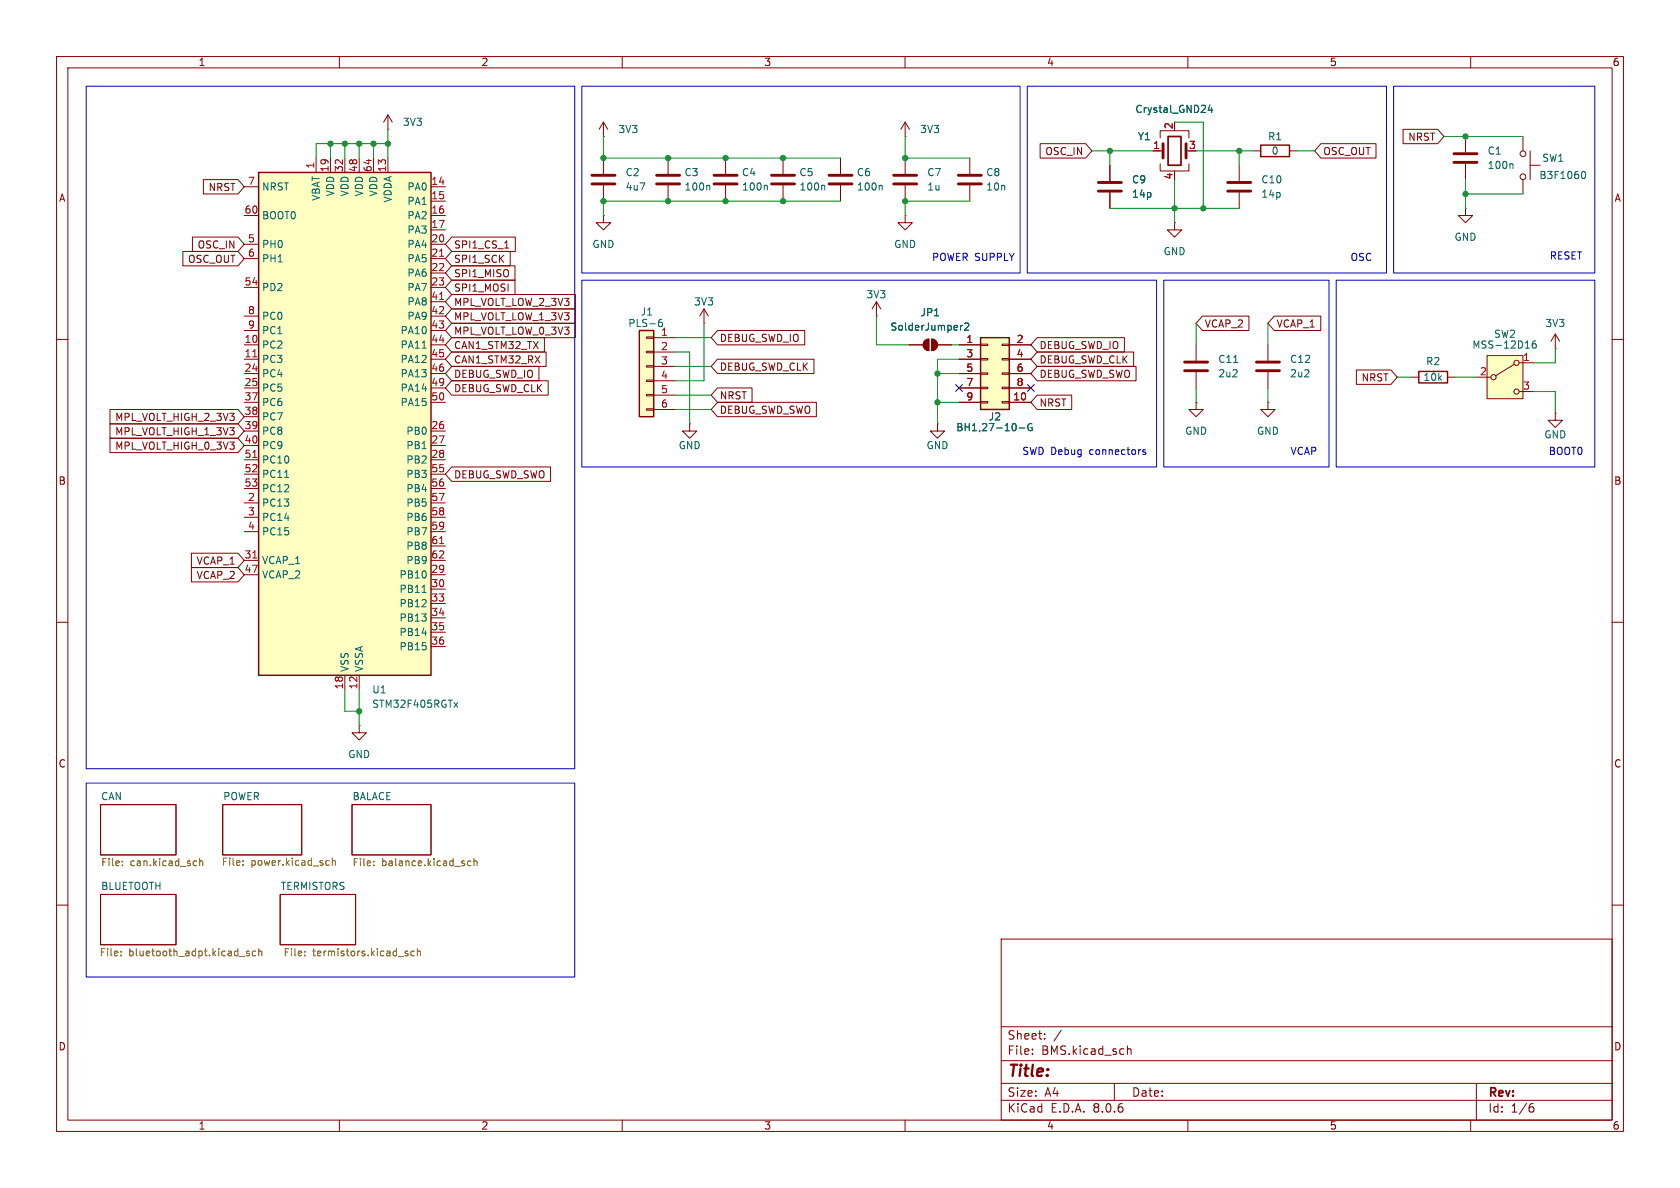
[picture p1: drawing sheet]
<svg xmlns="http://www.w3.org/2000/svg" width="297mm" height="210mm" viewBox="0 0 297 210" stroke-linecap="round" stroke-linejoin="round" font-family="sans-serif">
<g fill="none" stroke="#840000" stroke-width=".18">
<path d="M10 10h277v190h-277zM12 12h273v186h-273zM60 10v2M110 10v2M160 10v2M210 10v2M260 10v2M160 38.1v1.3h1.3l-1.3 1.2-1.3-1.2h1.3M160 38.1h.1M160 27.9v2.8M160 32.8v2.8M221.6 26.7h1.3"/>
<path d="M228 26.7h1.2M10 60h2M124.5 57.2h.1M124.5 54.6l.7 1.3M124.5 54.6v2.6M124.5 54.6l-.8 1.3M154.9 55.9h.1M154.9 53.3l-.7 1.3M154.9 53.3v2.6M154.9 53.3l.8 1.3M285 60h2M121.9 74.9v1.3h-1.3l1.3 1.3 1.3-1.3h-1.3"/>
<path d="M121.9 74.9h.1M249.6 66.7h1.2M255.9 66.7h1.3M10 110h2M285 110h2M63.5 128.3v1.2h1.3l-1.3 1.3-1.3-1.3h1.3M63.5 128.3h.1M10 160h2M17.8 158.1h13.3v8.9h-13.3zM17.8 142.2h13.3v8.9h-13.3zM39.4 142.2h13.9v8.9h-13.9zM49.5 158.1h13.4v8.9h-13.4z"/>
<path d="M62.2 142.2h14v8.9h-14zM285 160h2M177 166h108v32h-108zM60 198v2M110 198v2M160 198v2M177 194.5h108M177 191.5h108M177 187.5h108M177 181.5h108M182.5 186.3v.1M182.5 185.5v.1"/>
<path d="M184.7 183.6v.1M184.7 182.8v.1M187.6 182.1l-1.3 2M197 191.5v3M199.3 184.9v1.5M199.3 185.5l.2-.1 .4 .1 .1 .9M210 198v2M260 198v2M261 191.5v6.5M270.6 195.7h.3l.3 .3-.1 .5-.5 .1M271 195.1l-.4 .1"/>
</g>
<g fill="none" stroke="#725600" stroke-width=".18">
<path d="M21.6 152.9v.1M21.6 152.3v.1M34.6 152.2l.2 .1M34.8 153h-.2M35.3 152.3l.2-.1 .3 .1v.7M35.3 151.8v1.2M43 152.8v.2M43 152.2v.1M57.8 152.1l.4 .1M58.2 152.9l-.4 .1M58.7 152.2l.2-.1 .3 .1 .1 .8M58.7 151.7v1.3"/>
<path d="M66.1 152.9v.1M66.1 152.3v.1M83.3 152.3l-.4-.1-.2 .2 .1 .6h.5M83.8 152.3l.2-.1 .3 .1v.7M83.8 151.8v1.2M21.4 168.8v.2M21.4 168.2v.1M42.4 169.1h.9M44.1 168.2l-.3-.1-.2 .2v.2l.5 .1v.3h-.5M45.2 168.2l-.4-.1-.2 .3 .1 .5h.5M45.7 168.2l.2-.1 .3 .1 .1 .8M45.7 167.7v1.3"/>
<path d="M53.9 168.8v.2M53.9 168.2v.1M71.8 168.5l.3 .1 .1 .2-.2 .2h-.3M71.8 168.1l.3 .1M73.2 168.2l-.3-.1-.3 .3 .2 .5h.4M73.8 168.2l.2-.1 .3 .1v.8M73.8 167.7v1.3"/>
</g>
<path d="M158 32.5h4.1M158 31h4.1" fill="none" stroke="#840000" stroke-width=".51"/>
<path d="M222.9 25.7h5.1v2h-5.1zM250.8 65.7h5.1v2h-5.1z" fill="none" stroke="#840000" stroke-width=".25"/>
<path d="M262.9 62.9h6.3v7.6h-6.3z" fill="#ffffc2"/>
<g fill="none" stroke="#840000" stroke-width=".18">
<path d="M164.7 59.9a1.02 1.02 0 0 1 1 1.1 1.02 1.02 0 0 1-1 1zM275 59.1l-.8 1.2M275 59.1v2.5M275 59.1l.7 1.2M160.7 61h2.5M163.5 60.2l.7-.3v2.1a1.02 1.02 0 0 1-.9-.7 1.02 1.02 0 0 1 .2-1.1zM165.7 74.9v1.3h1.3l-1.3 1.3-1.2-1.3h1.2M165.7 74.9h.1M165.7 61h2.6M261 66.7h2.5M262.9 62.9h6.3v7.6h-6.3zM267.7 64.4l-3.3 2"/>
<path d="M268.6 64.1h2.5M268.6 69.2h2.5M275 61.6h.1"/>
<circle cx="264" cy="66.7" r=".46"/>
<circle cx="268.1" cy="69.2" r=".46"/>
<circle cx="268.1" cy="64.1" r=".46"/>
</g>
<path d="M170.2 57.5l-.4 .3M170.5 57.2l.5-.1 .3 .4-.8 .9h.8M269.7 61.5h.7M271.5 60.3h-.4a.86 .86 0 0 0 0 1.2l.4-.1 .1-.4-.2-.2h-.4l-.1 .2" fill="none" stroke="#006464" stroke-width=".18"/>
<g fill="#840000" stroke="#840000" stroke-width=".18">
<path d="M163.5 60.2l.7-.3v2.1a1.02 1.02 0 0 1-.9-.7 1.02 1.02 0 0 1 .2-1.1z"/>
<path d="M164.7 59.9a1.02 1.02 0 0 1 1 1.1 1.02 1.02 0 0 1-1 1z"/>
</g>
<path d="M173.4 59.7h5v12.7h-5z" fill="#ffffc2"/>
<g fill="none" stroke="#840000" stroke-width=".18">
<path d="M169.5 61h3.9M169.5 71.1h3.9M169.5 63.5h3.9M169.5 66h3.9M169.5 68.6h3.9M173.4 71h1.2v.2h-1.2zM173.4 68.5h1.2v.2h-1.2zM173.4 65.9h1.2v.3h-1.2zM173.4 63.4h1.2v.2h-1.2zM173.4 60.8h1.2v.3h-1.2zM177.2 71h1.2v.2h-1.2zM177.2 68.5h1.2v.2h-1.2z"/>
<path d="M177.2 65.9h1.2v.3h-1.2zM177.2 63.4h1.2v.2h-1.2zM177.2 60.8h1.2v.3h-1.2zM178.4 61h3.8M178.4 71.1h3.8M178.4 63.5h3.8M178.4 66h3.8M178.4 68.6h3.8M275 73v1.3h1.2l-1.2 1.3-1.3-1.3h1.3M275 73h.1"/>
</g>
<path d="M173.4 59.7h5v12.7h-5z" fill="none" stroke="#840000" stroke-width=".25"/>
<path d="M180.2 75.7h1M182.4 74.9a.59 .59 0 0 0-.7 .6 .59 .59 0 0 0 .7 .6l.1-.5h-.3" fill="none" stroke="#006464" stroke-width=".18"/>
<path d="M113 58.4h2.6v15.3h-2.6z" fill="#ffffc2"/>
<g fill="none" stroke="#840000" stroke-width=".18">
<path d="M171.4 27.9v2.8M171.4 32.8v2.8M259.1 36.8v1.3h1.2l-1.2 1.3-1.3-1.3h1.3M259.1 36.8h.1M259.1 24.1v2.8M259.1 29v2.8M269.2 24.1v2.6M269.2 31.8v2.5M270.5 29.2h1.8M270.5 26.7v5.1M114.3 59.6h1.3v.2h-1.3zM115.6 59.7h3.8"/>
<path d="M114.3 72.3h1.3v.2h-1.3zM114.3 69.7h1.3v.3h-1.3zM114.3 67.2h1.3v.2h-1.3zM114.3 64.6h1.3v.3h-1.3zM114.3 62.1h1.3v.3h-1.3zM115.6 62.2h3.8M115.6 64.8h3.8M115.6 67.3h3.8M115.6 69.9h3.8M115.6 72.4h3.8M224.2 71.1v1.3h1.2l-1.2 1.3-1.3-1.3h1.3M224.2 71.1h.1"/>
<path d="M224.2 61v2.8M224.2 65.8v2.8"/>
<circle cx="269.2" cy="27.2" r=".51"/>
<circle cx="269.2" cy="31.2" r=".51"/>
</g>
<path d="M113 58.4h2.6v15.3h-2.6z" fill="none" stroke="#840000" stroke-width=".25"/>
<path d="M267.3 28.9l.2 .2v.7M279.8 30.4l.1-.1a.68 .68 0 0 1 .4 .6 .68 .68 0 0 1-.4 .7l-.1-.1M116.4 57.5l.1 .1M116.4 57.2l.2-.3 .4 .1 .1 .2v.4M117 56.5h-.4l-.2 .5" fill="none" stroke="#006464" stroke-width=".18"/>
<path d="M169.4 32.5h4.1M169.4 31h4.1M257 27.2h4.1M257 28.7h4.1M222.1 65.5h4.1M222.1 64h4.1" fill="none" stroke="#840000" stroke-width=".51"/>
<path d="M45.7 30.5h30.5v88.9h-30.5z" fill="#ffffc2"/>
<path d="M45.7 30.5h30.5v88.9h-30.5z" fill="none" stroke="#840000" stroke-width=".25"/>
<g fill="none" stroke="#840000" stroke-width=".18">
<path d="M36 31.7h6.1l1.1 1.3-1.1 1.3h-6.1zM43.2 33h2.5M43.2 38.1h2.5M55.9 27.9v2.6M58.4 27.9v2.6M61 27.9v2.6M63.5 27.9v2.6M66 27.9v2.6M68.6 22.9h.1M68.6 20.3v2.6M68.6 27.9v2.6M68.6 20.3l-.8 1.3"/>
<path d="M68.6 20.3l.7 1.3M76.2 33h2.5M76.2 35.6h2.5M76.2 38.1h2.5M106.7 24.1h.1M106.7 38.1v1.3h1.2l-1.2 1.2-1.3-1.2h1.3M106.7 38.1h.1M106.7 21.6l-.8 1.3M106.7 21.6v2.5M106.7 27.9v2.8M106.7 32.8v2.8M106.7 21.6l.7 1.3"/>
<path d="M118.1 27.9v2.8M118.1 32.8v2.8M128.3 27.9v2.8M128.3 32.8v2.8M138.4 27.9v2.8M138.4 32.8v2.8M148.6 27.9v2.8M148.6 32.8v2.8M160 24.1h.1M160 21.6l-.7 1.3M160 21.6v2.5M160 21.6l.8 1.3"/>
<path d="M183.9 25.4h8l1.1 1.3-1.1 1.2h-8zM196.2 29.2v2.8M196.2 34v2.8M203.8 26.7h1.8M205.1 29v1.2h5.1v-1.2M205.1 24.4v-1.3h5.1v1.3M207.6 39.4v1.2h1.3l-1.3 1.3-1.2-1.3h1.2M207.6 39.4h.1M207.6 30.2v.3M219.1 29.2v2.8M219.1 34v2.8M233.5 25.4h9.8v2.5h-9.8l-1.1-1.2z"/>
<path d="M248 22.9h6.2l1.1 1.2-1.1 1.3h-6.2zM32.3 44.4h9.8l1.1 1.3-1.1 1.3h-9.8zM34 41.9h8.1l1.1 1.3-1.1 1.3h-8.1zM43.2 43.2h2.5M43.2 45.7h2.5M43.2 50.8h2.5M43.2 55.9h2.5M43.2 58.4h2.5M76.2 40.6h2.5M76.2 43.2h2.5M76.2 45.7h2.5M76.2 48.3h2.5"/>
<path d="M76.2 50.8h2.5M76.2 53.3h2.5M76.2 55.9h2.5M76.2 58.4h2.5M79.9 41.9h11.2v2.6h-11.2l-1.2-1.3zM79.9 54.6h21.8v2.6h-21.8l-1.2-1.3zM79.9 59.7h16.3v2.5h-16.3l-1.2-1.2zM79.9 52.1h21.8v2.5h-21.8l-1.2-1.3zM79.9 57.1h21.8v2.6h-21.8l-1.2-1.3zM79.9 47h11.1v2.5h-11.1l-1.2-1.2zM79.9 44.4h10.3v2.6h-10.3l-1.2-1.3zM79.9 49.5h11.1v2.6h-11.1l-1.2-1.3z"/>
<path d="M89.2 43.9h.7M126.8 58.4h15.5v2.6h-15.5l-1.1-1.3zM183.4 59.7h15.4v2.5h-15.4l-1.2-1.2zM212.6 55.9h8.2v2.5h-8.2l-1.1-1.2zM225.3 55.9h8.2v2.5h-8.2l-1.1-1.2zM19.4 77.5h22.7l1.1 1.2-1.1 1.3h-22.7zM19.4 72.4h22.7l1.1 1.3-1.1 1.2h-22.7zM19.4 74.9h22.7l1.1 1.3-1.1 1.3h-22.7zM43.2 61h2.5M43.2 63.5h2.5M43.2 66h2.5M43.2 68.6h2.5"/>
<path d="M43.2 76.2h2.5M43.2 78.7h2.5M43.2 71.1h2.5M43.2 73.7h2.5M76.2 61h2.5M76.2 63.5h2.5M76.2 66h2.5M76.2 68.6h2.5M76.2 76.2h2.5M76.2 78.7h2.5M76.2 71.1h2.5M79.9 64.8h15.4v2.5h-15.4l-1.2-1.3z"/>
<path d="M79.9 62.2h16.6v2.6h-16.6l-1.2-1.3zM79.9 67.3h17v2.6h-17l-1.2-1.3zM126.8 71.1h17.5v2.6h-17.5l-1.1-1.3zM126.8 63.5h17.1v2.5h-17.1l-1.1-1.2zM126.8 68.6h6.2v2.5h-6.2l-1.1-1.2zM160.7 61h2.5M165.7 61h2.6M169.5 61h3.9M169.5 63.5h3.9M169.5 66h3.9M169.5 68.6h3.9M169.5 71.1h3.9"/>
<path d="M178.4 61h3.8M178.4 63.5h3.8M178.4 66h3.8M178.4 68.6h3.8M178.4 71.1h3.8M183.4 69.8h6.1v2.6h-6.1l-1.2-1.3zM183.4 62.2h17v2.6h-17l-1.2-1.3zM183.4 64.8h17.4v2.5h-17.4l-1.2-1.3zM211.5 71.1v1.3h1.2l-1.2 1.3-1.3-1.3h1.3M211.5 71.1h.1M211.5 61v2.8M211.5 65.8v2.8"/>
<path d="M239.8 65.4h6.1l1.1 1.3-1.1 1.2h-6.1zM33.8 97.8h8.3l1.1 1.3-1.1 1.2h-8.3zM43.2 88.9h2.5M43.2 81.3h2.5M43.2 91.4h2.5M43.2 99.1h2.5M43.2 94h2.5M43.2 83.8h2.5M43.2 86.4h2.5M76.2 88.9h2.5M76.2 81.3h2.5M76.2 91.4h2.5"/>
<path d="M76.2 99.1h2.5M76.2 94h2.5M76.2 83.8h2.5M76.2 86.4h2.5M76.2 96.5h2.5M79.9 82.5h17.4v2.6h-17.4l-1.2-1.3zM33.8 100.3h8.3l1.1 1.3-1.1 1.3h-8.3zM43.2 101.6h2.5M61 119.4v2.5M63.5 119.4v2.5M76.2 101.6h2.5M76.2 104.1h2.5"/>
<path d="M76.2 106.7h2.5M76.2 109.2h2.5M76.2 111.8h2.5M76.2 114.3h2.5"/>
</g>
<path d="M77.7 45.3h.7M77.7 52.9h.7M44.7 63.1h.7M44.7 98.6h.7M44.7 80.9h.7M77.7 96.1h.7" fill="none" stroke="#a90000" stroke-width=".18"/>
<g fill="none" stroke="#006464" stroke-width=".18">
<path d="M213.9 18.6l-.3 .9h.8M214.2 19v.9M125.3 32.8l.2 .1v.7M135.5 32.8l.2 .1v.7M145.6 32.8l.2 .1v.7M155.8 32.8l.2 .1v.7M170.2 57.5l-.4 .3M170.5 57.2l.5-.1 .3 .4-.8 .9h.8M74.6 61.5h.7M180.2 75.7h1M182.4 74.9a.59 .59 0 0 0-.7 .6 .59 .59 0 0 0 .7 .6l.1-.5h-.3M218.1 64.1h.7"/>
<path d="M50.3 84.4h.7M74.6 104.7h.7M80.3 124.2l.6 .8M80.9 124.2l-.6 .8"/>
</g>
<g fill="none" stroke="#840000" stroke-width=".51">
<path d="M104.6 32.5h4.1M104.6 31h4.1M116.1 32.5h4M116.1 31h4M126.2 32.5h4.1M126.2 31h4.1M136.4 32.5h4.1M136.4 31h4.1M146.6 32.5h4M146.6 31h4M194.2 33.8h4M194.2 32.3h4"/>
<path d="M205.6 25.4v2.5M209.7 25.4v2.5M217 33.8h4.1M217 32.3h4.1M209.4 65.5h4.1M209.4 64h4.1"/>
</g>
<path d="M206.5 24.1h2.3v5.1h-2.3z" fill="none" stroke="#840000" stroke-width=".3"/>
<path d="M15.2 15.2h86.4v120.7h-86.4zM102.9 15.2h77.4v33.1h-77.4zM181.6 15.2h63.5v33.1h-63.5zM246.4 15.2h35.5v33.1h-35.5zM102.9 49.5h101.6v33.1h-101.6zM205.7 49.5h29.2v33.1h-29.2zM236.2 49.5h45.7v33.1h-45.7zM202.5 79.6l-.3-.1-.2 .2 .1 .2 .4 .1v.3h-.5M15.2 138.4h86.4v34.3h-86.4z" fill="none" stroke="#0000c2" stroke-width=".18"/>
<g fill="none" stroke="#009600" stroke-width=".18">
<path d="M58.4 25.4v2.5M61 25.4v2.5M63.5 25.4v2.5M66 25.4v2.5M68.6 25.4h-12.7v2.5M68.6 22.9v5M106.7 24.1v3.8h41.9M148.6 35.6h-41.9v2.5M160 24.1v3.8h11.4M171.4 35.6h-11.4v2.5M193 26.7h10.8M196.2 36.8h22.9"/>
<path d="M196.2 26.7v2.5M207.6 21.6h5.1v15.2M207.6 31.8v7.6M211.5 26.7h10.1M219.1 26.7v2.5M229.2 26.7h3.2M255.3 24.1h13.9M259.1 31.8v5M259.1 34.3h10.1M119.4 59.7h6.3M124.5 57.2v10.1h-5.1M154.9 55.9v5.1h5.8"/>
<path d="M211.5 57.2v3.8M224.2 57.2v3.8M119.4 62.2h2.5v12.7M119.4 64.8h6.3M119.4 72.4h6.3M119.4 69.9h6.3M165.7 66h3.8M165.7 71.1h3.8M168.3 61h1.2M169.5 63.5h-3.8v11.4M211.5 68.6v2.5M224.2 68.6v2.5"/>
<path d="M247 66.7h2.6M257.2 66.7h3.8M271.1 69.2h3.9v3.8M275 61.6v2.5h-3.9M61 121.9v3.8h2.5M63.5 121.9v6.4"/>
</g>
<path d="M168.9 68l1.3 1.2M170.2 68l-1.3 1.2M181.6 68l1.3 1.2M182.9 68l-1.3 1.2" fill="none" stroke="#000084" stroke-width=".18"/>
<g fill="#009600" stroke="#009600" stroke-width=".18">
<circle cx="63.5" cy="25.4" r=".46"/>
<circle cx="66" cy="25.4" r=".46"/>
<circle cx="68.6" cy="25.4" r=".46"/>
<circle cx="106.7" cy="27.9" r=".46"/>
<circle cx="106.7" cy="35.6" r=".46"/>
<circle cx="61" cy="25.4" r=".46"/>
<circle cx="58.4" cy="25.4" r=".46"/>
<circle cx="196.2" cy="26.7" r=".46"/>
<circle cx="207.6" cy="36.8" r=".46"/>
<circle cx="165.7" cy="66" r=".46"/>
<circle cx="165.7" cy="71.1" r=".46"/>
<circle cx="160" cy="27.9" r=".46"/>
<circle cx="160" cy="35.6" r=".46"/>
<circle cx="212.7" cy="36.8" r=".46"/>
<circle cx="128.3" cy="35.6" r=".46"/>
<circle cx="128.3" cy="27.9" r=".46"/>
<circle cx="138.4" cy="27.9" r=".46"/>
<circle cx="138.4" cy="35.6" r=".46"/>
<circle cx="118.1" cy="27.9" r=".46"/>
<circle cx="118.1" cy="35.6" r=".46"/>
<circle cx="63.5" cy="125.7" r=".46"/>
<circle cx="259.1" cy="24.1" r=".46"/>
<circle cx="259.1" cy="34.3" r=".46"/>
<circle cx="219.1" cy="26.7" r=".46"/>
</g>
<text font-size="2.8" fill="#840000" x="178" y="190.9">Title:</text>
<g font-size="2.1" fill="#840000">
<text x="178" y="184">Sheet:</text>
<text x="178" y="186.7">File:</text>
<text x="184.1" y="186.7">BMS.kicad_sch</text>
<text x="178" y="196.9">KiCad</text>
<text x="178" y="194.1">Size:</text>
<text x="184.7" y="194.1">A4</text>
<text x="185.7" y="196.9">E.D.A.</text>
<text x="193.3" y="196.9">8.0.6</text>
<text x="200" y="194.1">Date:</text>
<text x="263" y="194.3">Rev:</text>
<text x="263" y="196.9">Id:</text>
<text x="267.1" y="196.9">1/6</text>
</g>
<g font-size="1.8" fill="#840000">
<text x="35" y="11.9">1</text>
<text x="85" y="11.9">2</text>
<text x="135" y="11.9">3</text>
<text x="185" y="11.9">4</text>
<text x="235" y="11.9">5</text>
<text x="285" y="11.9">6</text>
<text x="184.7" y="27.6">OSC_IN</text>
<text x="233.8" y="27.6">OSC_OUT</text>
<text x="248.9" y="25.1">NRST</text>
<text x="10.3" y="35.9">A</text>
<text x="36.8" y="34">NRST</text>
<text x="285.3" y="35.9">A</text>
<text x="33.1" y="46.7">OSC_OUT</text>
<text x="34.8" y="44.1">OSC_IN</text>
<text x="80.2" y="44.1">SPI1_CS_1</text>
<text x="80.2" y="46.7">SPI1_SCK</text>
<text x="80.2" y="49.2">SPI1_MISO</text>
<text x="80.2" y="51.8">SPI1_MOSI</text>
<text x="80.2" y="56.8">MPL_VOLT_LOW_1_3V3</text>
<text x="80.2" y="54.3">MPL_VOLT_LOW_2_3V3</text>
<text x="80.2" y="59.4">MPL_VOLT_LOW_0_3V3</text>
<text x="212.9" y="58.1">VCAP_2</text>
<text x="225.6" y="58.1">VCAP_1</text>
<text x="80.2" y="61.9">CAN1_STM32_TX</text>
<text x="80.2" y="64.5">CAN1_STM32_RX</text>
<text x="127.2" y="65.7">DEBUG_SWD_CLK</text>
<text x="127.2" y="60.6">DEBUG_SWD_IO</text>
<text x="183.7" y="61.9">DEBUG_SWD_IO</text>
<text x="183.7" y="64.5">DEBUG_SWD_CLK</text>
<text x="80.2" y="67">DEBUG_SWD_IO</text>
<text x="80.2" y="69.5">DEBUG_SWD_CLK</text>
<text x="127.2" y="70.8">NRST</text>
<text x="183.7" y="67">DEBUG_SWD_SWO</text>
<text x="240.6" y="67.6">NRST</text>
<text x="20.3" y="74.6">MPL_VOLT_HIGH_2_3V3</text>
<text x="20.3" y="77.2">MPL_VOLT_HIGH_1_3V3</text>
<text x="127.2" y="73.3">DEBUG_SWD_SWO</text>
<text x="183.7" y="72.1">NRST</text>
<text x="20.3" y="79.7">MPL_VOLT_HIGH_0_3V3</text>
<text x="10.3" y="85.9">B</text>
<text x="80.2" y="84.8">DEBUG_SWD_SWO</text>
<text x="285.3" y="85.9">B</text>
<text x="34.7" y="100">VCAP_1</text>
<text x="34.7" y="102.6">VCAP_2</text>
<text x="10.3" y="135.9">C</text>
<text x="285.3" y="135.9">C</text>
<text x="10.3" y="185.9">D</text>
<text x="285.3" y="185.9">D</text>
<text x="35" y="199.9">1</text>
<text x="85" y="199.9">2</text>
<text x="135" y="199.9">3</text>
<text x="185" y="199.9">4</text>
<text x="235" y="199.9">5</text>
<text x="285" y="199.9">6</text>
</g>
<g font-size="1.8" fill="#006464">
<text x="71.1" y="22.5">3V3</text>
<text x="109.2" y="23.7">3V3</text>
<text x="162.6" y="23.7">3V3</text>
<text x="200.6" y="20.2">Crystal_GND24</text>
<text x="201.1" y="25">Y1</text>
<text x="224.1" y="25">R1</text>
<text x="224.7" y="27.5">0</text>
<text x="262.9" y="27.5">C1</text>
<text x="272.6" y="28.8">SW1</text>
<text x="46.2" y="33.9">NRST</text>
<text x="56.7" y="35.6" transform="rotate(-90 56.7 35.6)">VBAT</text>
<text x="59.3" y="34.8" transform="rotate(-90 59.3 34.8)">VDD</text>
<text x="61.8" y="34.8" transform="rotate(-90 61.8 34.8)">VDD</text>
<text x="64.4" y="34.8" transform="rotate(-90 64.4 34.8)">VDD</text>
<text x="66.9" y="34.8" transform="rotate(-90 66.9 34.8)">VDD</text>
<text x="69.4" y="35.9" transform="rotate(-90 69.4 35.9)">VDDA</text>
<text x="71.9" y="33.9">PA0</text>
<text x="110.5" y="31.3">C2</text>
<text x="110.5" y="33.9">4u7</text>
<text x="120.9" y="31.3">C3</text>
<text x="120.9" y="33.9">100n</text>
<text x="131.1" y="31.3">C4</text>
<text x="131.1" y="33.9">100n</text>
<text x="141.2" y="31.3">C5</text>
<text x="141.2" y="33.9">100n</text>
<text x="151.4" y="31.3">C6</text>
<text x="151.4" y="33.9">100n</text>
<text x="163.8" y="31.3">C7</text>
<text x="163.8" y="33.9">1u</text>
<text x="174.3" y="31.3">C8</text>
<text x="174.3" y="33.9">10n</text>
<text x="200" y="32.6">C9</text>
<text x="200" y="35.2">14p</text>
<text x="222.9" y="32.6">C10</text>
<text x="222.9" y="35.2">14p</text>
<text x="262.9" y="30.1">100n</text>
<text x="272" y="31.9">B3F1060</text>
<text x="46.2" y="39">BOOT0</text>
<text x="71.9" y="36.4">PA1</text>
<text x="71.9" y="39">PA2</text>
<text x="71.9" y="41.5">PA3</text>
<text x="46.2" y="44">PH0</text>
<text x="46.2" y="46.6">PH1</text>
<text x="71.9" y="44">PA4</text>
<text x="71.9" y="46.6">PA5</text>
<text x="104.6" y="44">GND</text>
<text x="158" y="44">GND</text>
<text x="205.6" y="45.3">GND</text>
<text x="257" y="42.8">GND</text>
<text x="46.2" y="51.7">PD2</text>
<text x="71.9" y="49.1">PA6</text>
<text x="71.9" y="51.7">PA7</text>
<text x="153.1" y="52.9">3V3</text>
<text x="46.2" y="56.7">PC0</text>
<text x="46.2" y="59.3">PC1</text>
<text x="70.7" y="59.3">PA10</text>
<text x="71.9" y="54.2">PA8</text>
<text x="71.9" y="56.7">PA9</text>
<text x="111" y="58">PLS-6</text>
<text x="113.2" y="56">J1</text>
<text x="116.8" y="59.4">1</text>
<text x="122.6" y="54.2">3V3</text>
<text x="157.3" y="58.6">SolderJumper2</text>
<text x="162.6" y="56.1">JP1</text>
<text x="264" y="59.9">SW2</text>
<text x="273.1" y="58">3V3</text>
<text x="46.2" y="61.8">PC2</text>
<text x="46.2" y="64.4">PC3</text>
<text x="70.7" y="61.8">PA11</text>
<text x="70.7" y="64.4">PA12</text>
<text x="215.3" y="64.4">C11</text>
<text x="228" y="64.4">C12</text>
<text x="252" y="64.7">R2</text>
<text x="260.2" y="61.8">MSS-12D16</text>
<text x="46.2" y="66.9">PC4</text>
<text x="46.2" y="69.4">PC5</text>
<text x="46.2" y="72">PC6</text>
<text x="70.7" y="66.9">PA13</text>
<text x="70.7" y="69.4">PA14</text>
<text x="70.7" y="72">PA15</text>
<text x="215.3" y="66.9">2u2</text>
<text x="228" y="66.9">2u2</text>
<text x="251.5" y="67.5">10k</text>
<text x="46.2" y="74.5">PC7</text>
<text x="46.2" y="77.1">PC8</text>
<text x="71.7" y="77.1">PB0</text>
<text x="169" y="76.4">BH1,27-10-G</text>
<text x="174.7" y="74.5">J2</text>
<text x="209.4" y="77.1">GND</text>
<text x="222.1" y="77.1">GND</text>
<text x="272.9" y="77.7">GND</text>
<text x="46.2" y="79.6">PC9</text>
<text x="46.2" y="82.1">PC10</text>
<text x="71.7" y="79.6">PB1</text>
<text x="71.7" y="82.1">PB2</text>
<text x="119.9" y="79.6">GND</text>
<text x="163.7" y="79.6">GND</text>
<text x="46.2" y="89.8">PC13</text>
<text x="46.2" y="84.7">PC11</text>
<text x="46.2" y="87.2">PC12</text>
<text x="71.7" y="84.7">PB3</text>
<text x="71.7" y="87.2">PB4</text>
<text x="71.7" y="89.8">PB5</text>
<text x="46.2" y="92.3">PC14</text>
<text x="46.2" y="94.8">PC15</text>
<text x="71.7" y="92.3">PB6</text>
<text x="71.7" y="94.8">PB7</text>
<text x="46.2" y="99.9">VCAP_1</text>
<text x="71.7" y="97.4">PB8</text>
<text x="71.7" y="99.9">PB9</text>
<text x="46.2" y="102.5">VCAP_2</text>
<text x="70.5" y="102.5">PB10</text>
<text x="70.5" y="105">PB11</text>
<text x="70.5" y="107.5">PB12</text>
<text x="70.5" y="110.1">PB13</text>
<text x="70.5" y="112.6">PB14</text>
<text x="61.8" y="118.9" transform="rotate(-90 61.8 118.9)">VSS</text>
<text x="64.4" y="118.9" transform="rotate(-90 64.4 118.9)">VSSA</text>
<text x="70.5" y="115.2">PB15</text>
<text x="65.7" y="122.8">U1</text>
<text x="65.7" y="125.3">STM32F405RGTx</text>
<text x="61.5" y="134.2">GND</text>
<text x="17.8" y="141.5">CAN</text>
<text x="39.4" y="141.5">POWER</text>
<text x="62.2" y="141.5">BALACE</text>
<text x="17.8" y="157.4">BLUETOOTH</text>
<text x="49.5" y="157.4">TERMISTORS</text>
</g>
<g font-size="1.8" fill="#a90000">
<text x="207.4" y="22.9" transform="rotate(-90 207.4 22.9)">2</text>
<text x="55.6" y="29.9" transform="rotate(-90 55.6 29.9)">1</text>
<text x="203.8" y="26.4">1</text>
<text x="210.1" y="26.4">3</text>
<text x="43.7" y="32.8">7</text>
<text x="58.2" y="30.5" transform="rotate(-90 58.2 30.5)">19</text>
<text x="60.7" y="30.5" transform="rotate(-90 60.7 30.5)">32</text>
<text x="63.2" y="30.5" transform="rotate(-90 63.2 30.5)">48</text>
<text x="65.8" y="30.5" transform="rotate(-90 65.8 30.5)">64</text>
<text x="68.3" y="30.5" transform="rotate(-90 68.3 30.5)">13</text>
<text x="76.2" y="32.8">14</text>
<text x="76.2" y="35.3">15</text>
<text x="207.4" y="31.8" transform="rotate(-90 207.4 31.8)">4</text>
<text x="43.1" y="37.8">60</text>
<text x="76.2" y="37.8">16</text>
<text x="76.2" y="40.4">17</text>
<text x="43.7" y="42.9">5</text>
<text x="43.7" y="45.5">6</text>
<text x="76.2" y="42.9">20</text>
<text x="76.2" y="45.5">21</text>
<text x="43.1" y="50.5">54</text>
<text x="76.2" y="48">22</text>
<text x="76.2" y="50.5">23</text>
<text x="76.2" y="53.1">41</text>
<text x="43.7" y="55.6">8</text>
<text x="43.7" y="58.2">9</text>
<text x="76.2" y="55.6">42</text>
<text x="76.2" y="58.2">43</text>
<text x="43.1" y="60.7">10</text>
<text x="43.1" y="63.2">11</text>
<text x="43.1" y="65.8">24</text>
<text x="76.2" y="60.7">44</text>
<text x="76.2" y="63.2">45</text>
<text x="76.2" y="65.8">46</text>
<text x="116.8" y="62">2</text>
<text x="116.8" y="64.5">3</text>
<text x="170.7" y="60.7">1</text>
<text x="170.7" y="63.2">3</text>
<text x="170.7" y="65.8">5</text>
<text x="179.6" y="60.7">2</text>
<text x="179.6" y="63.2">4</text>
<text x="179.6" y="65.8">6</text>
<text x="269.2" y="63.9">1</text>
<text x="43.1" y="68.3">25</text>
<text x="43.1" y="70.9">37</text>
<text x="76.2" y="68.3">49</text>
<text x="76.2" y="70.9">50</text>
<text x="116.8" y="67.1">4</text>
<text x="116.8" y="69.6">5</text>
<text x="170.7" y="68.3">7</text>
<text x="170.7" y="70.9">9</text>
<text x="179" y="70.9">10</text>
<text x="179.6" y="68.3">8</text>
<text x="261.5" y="66.4">2</text>
<text x="269.2" y="69">3</text>
<text x="43.1" y="73.4">38</text>
<text x="43.1" y="75.9">39</text>
<text x="76.2" y="75.9">26</text>
<text x="116.8" y="72.1">6</text>
<text x="43.1" y="78.5">40</text>
<text x="43.1" y="81">51</text>
<text x="43.1" y="83.6">52</text>
<text x="76.2" y="78.5">27</text>
<text x="76.2" y="81">28</text>
<text x="76.2" y="83.6">55</text>
<text x="43.1" y="86.1">53</text>
<text x="43.7" y="88.6">2</text>
<text x="76.2" y="86.1">56</text>
<text x="76.2" y="88.6">57</text>
<text x="43.7" y="91.2">3</text>
<text x="43.7" y="93.7">4</text>
<text x="76.2" y="91.2">58</text>
<text x="76.2" y="93.7">59</text>
<text x="43.1" y="98.8">31</text>
<text x="43.1" y="101.3">47</text>
<text x="76.2" y="101.3">29</text>
<text x="76.2" y="96.3">61</text>
<text x="76.2" y="98.8">62</text>
<text x="76.2" y="103.9">30</text>
<text x="76.2" y="106.4">33</text>
<text x="76.2" y="109">34</text>
<text x="76.2" y="111.5">35</text>
<text x="76.2" y="114">36</text>
<text x="60.7" y="122" transform="rotate(-90 60.7 122)">18</text>
<text x="63.2" y="122" transform="rotate(-90 63.2 122)">12</text>
</g>
<g font-size="1.8" fill="#0000c2">
<text x="164.7" y="46.3">POWER SUPPLY</text>
<text x="238.7" y="46.3">OSC</text>
<text x="273.9" y="46.1">RESET</text>
<text x="180.6" y="80.6">SWD Debug</text>
<text x="192.7" y="80.6">connectors</text>
<text x="228" y="80.6">VCAP</text>
<text x="273.7" y="80.6">BOOT0</text>
</g>
<g font-size="1.8" fill="#725600">
<text x="17.8" y="153.4">File:</text>
<text x="23" y="153.4">can.kicad_sch</text>
<text x="39.1" y="153.4">File:</text>
<text x="44.3" y="153.4">power.kicad_sch</text>
<text x="62.2" y="153.4">File:</text>
<text x="67.5" y="153.4">balance.kicad_sch</text>
<text x="17.5" y="169.4">File:</text>
<text x="22.7" y="169.4">bluetooth_adpt.kicad_sch</text>
<text x="50" y="169.4">File:</text>
<text x="55.3" y="169.4">termistors.kicad_sch</text>
</g>
</svg>
